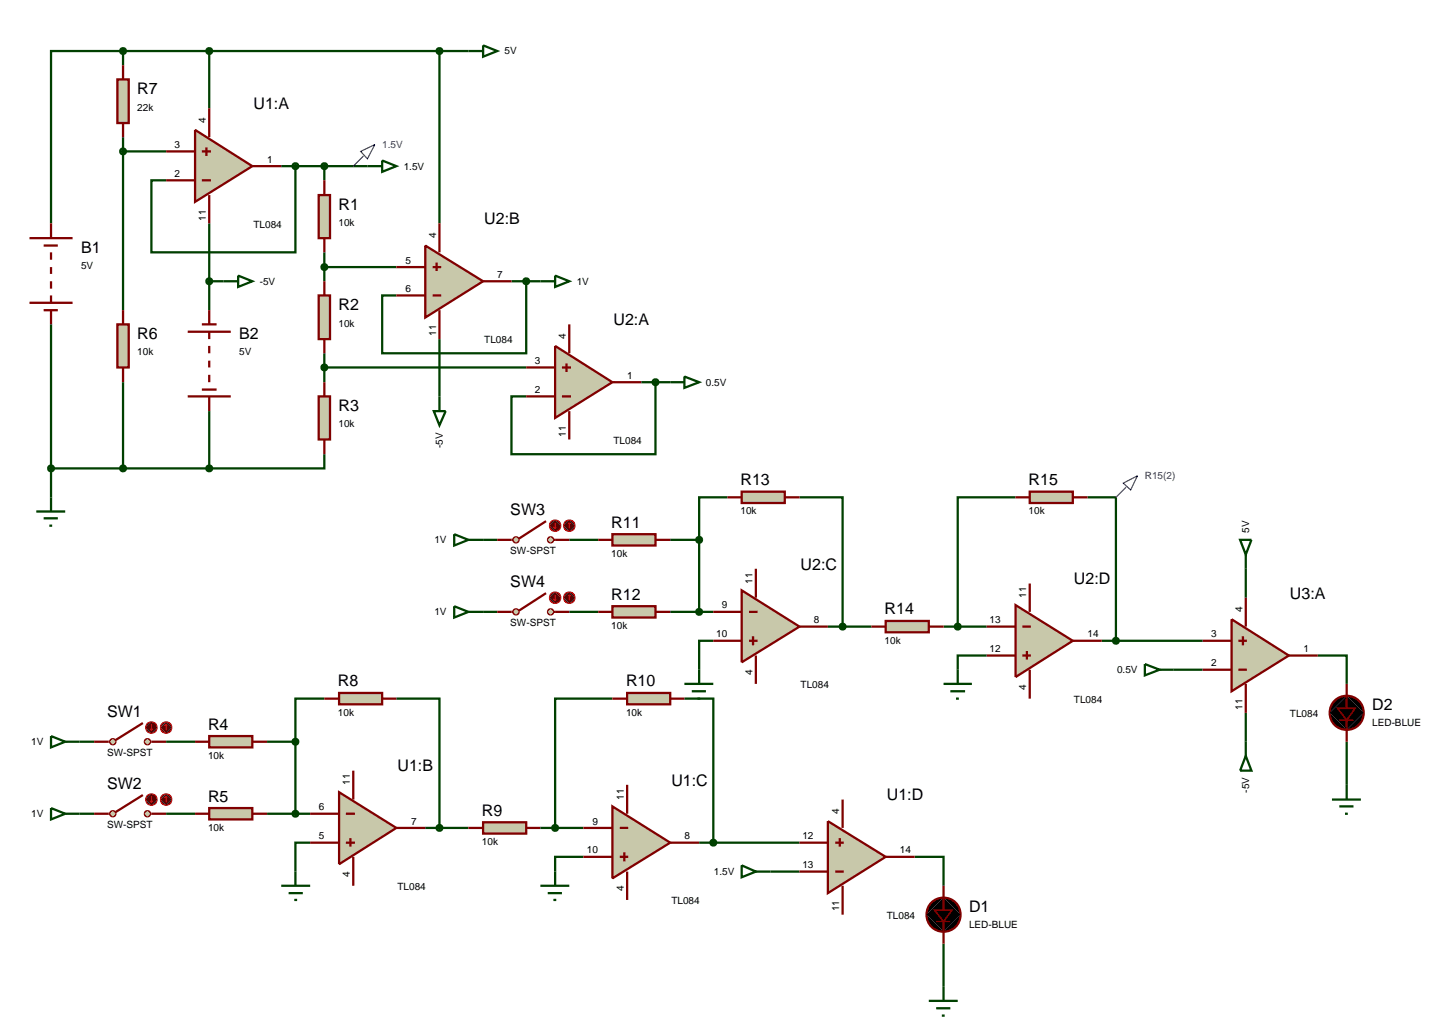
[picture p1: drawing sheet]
<svg xmlns="http://www.w3.org/2000/svg" width="257mm" height="180mm" viewBox="0 0 257 180" stroke-linecap="round" stroke-linejoin="round" font-family="sans-serif">
<g fill="none" stroke="#004000" stroke-width=".4">
<path d="M21.7 9h-12.7v30.4M21.7 9v2.5M21.7 9h60.9M36.9 9v10.1M77.5 9v30.4M21.7 26.7h7.6M21.7 24.2v30.5M36.9 39.4v15.3M49.6 29.3h15.2M52.1 29.3v15.2h-25.4v-12.7h2.6M57.2 29.3v2.5M9 57.2v30.5"/>
<path d="M36.9 49.6h2.5M57.2 44.5v5.1M57.2 47.1h12.7M77.5 59.8v10.1M90.2 49.6h5.1M92.8 49.6v12.7h-25.4v-10.2h2.5M21.7 67.4v15.2M36.9 72.5v10.1M57.2 62.3v5.1M57.2 64.8h35.6M113.1 67.4h5.1M115.6 67.4v12.7h-25.4v-10.2h2.6"/>
<path d="M9 82.6h27.9M57.2 80.1v2.5h-20.3M85.2 95.2h2.5M100.4 95.2h5.1M118.2 95.2h5.1M123.3 95.2v12.7M128.3 87.7h-5v7.5M141 87.7h7.6v22.8M179.1 87.7h-10.2v22.8M191.8 87.7h5v25.3M85.2 107.9h2.5M100.4 107.9h5.1"/>
<path d="M118.2 107.9h7.6M125.8 113h-2.5v5.1M146 110.5h7.7M166.4 110.5h7.6M174 115.6h-5.1v2.5M194.3 113h17.8M207 118.1h5.1M219.7 100.3v5.1M232.4 115.6h5.1v5M14 130.8h2.6M29.3 130.8h5.1M47.1 130.8h5"/>
<path d="M52.1 130.8v12.7M57.2 123.2h-5.1v7.6M69.9 123.2h7.6v22.8M108 123.2h-10.1v22.8M120.7 123.2h5.1v25.4M219.7 125.7v5.1M237.5 130.8v7.6M14 143.5h2.6M29.3 143.5h5.1M47.1 143.5h7.6M54.7 148.6h-2.6v5.1M75 146h7.6"/>
<path d="M95.3 146h7.6M102.9 151.1h-5v2.6M123.3 148.6h17.7M135.9 153.7h5.1M161.3 151.1h5.1v5.1M166.4 166.4v7.6"/>
</g>
<path d="M9 39.4v2.6M5.2 42h7.6M5.2 53.4h7.6M7.7 43.3h2.5M7.7 54.7h2.5M9 44.5v1.3M9 47.1v1.2M9 49.6v1.3M9 52.1v1.3M9 54.7v2.5" fill="none" stroke="#800000" stroke-width=".4"/>
<path d="M20.7 57.2h2v7.6h-2z" fill="#c8c8aa" stroke="#800000" stroke-width=".4"/>
<path d="M21.7 54.7v2.5M21.7 64.8v2.6" fill="none" stroke="#800000" stroke-width=".4"/>
<path d="M20.7 14h2v7.7h-2z" fill="#c8c8aa" stroke="#800000" stroke-width=".4"/>
<path d="M21.7 11.5v2.5M21.7 21.7v2.5" fill="none" stroke="#800000" stroke-width=".4"/>
<path d="M6.4 90.2h5.1M7.7 91.4h2.5M8.7 92.7h.5M9 87.7v2.5" fill="none" stroke="#004000" stroke-width=".4"/>
<path d="M8.6 82.3l.4-.2-.5 .5zM9 82.1l.4 .2 .1 .3zM9 83.1l.5-.5-.1 .3zM8.5 82.6l.5 .5-.3-.1z" fill="#004000" stroke="#004000" stroke-width=".4"/>
<path d="M8.5 82.6l.5-.5 .5 .5-.5 .5z" fill="#004000"/>
<path d="M56.2 34.4h2v7.6h-2z" fill="#c8c8aa" stroke="#800000" stroke-width=".4"/>
<path d="M57.2 31.8v2.6M57.2 42v2.5" fill="none" stroke="#800000" stroke-width=".4"/>
<path d="M56.2 52.1h2v7.7h-2z" fill="#c8c8aa" stroke="#800000" stroke-width=".4"/>
<path d="M57.2 49.6v2.5M57.2 59.8v2.5" fill="none" stroke="#800000" stroke-width=".4"/>
<path d="M56.2 69.9h2v7.6h-2z" fill="#c8c8aa" stroke="#800000" stroke-width=".4"/>
<path d="M57.2 67.4v2.5M57.2 77.5v2.6" fill="none" stroke="#800000" stroke-width=".4"/>
<path d="M34.4 22.9l10.1 6.4-10.1 6.3z" fill="#c8c8aa" stroke="#800000" stroke-width=".4"/>
<path d="M36.9 19.1v5.1M29.3 31.8h5.1M29.3 26.7h5.1M35.6 31.8h1.6M35.6 26.7h1.6M36.4 26v1.5M36.9 34.4v5M44.5 29.3h5.1" fill="none" stroke="#800000" stroke-width=".4"/>
<path d="M21.3 26.4l.4-.2-.5 .5zM21.7 26.2l.4 .2 .1 .3zM21.7 27.2l.5-.5-.1 .3zM21.2 26.7l.5 .5-.3-.1z" fill="#004000" stroke="#004000" stroke-width=".4"/>
<path d="M21.2 26.7l.5-.5 .5 .5-.5 .5z" fill="#004000"/>
<path d="M21.3 8.7l.4-.2-.5 .5zM21.7 8.5l.4 .2 .1 .3zM21.7 9.5l.5-.5-.1 .3zM21.2 9l.5 .5-.3-.1z" fill="#004000" stroke="#004000" stroke-width=".4"/>
<path d="M21.7 8.5l.5 .5-.5 .5-.5-.5z" fill="#004000"/>
<path d="M51.7 29l.4-.2-.5 .5zM52.1 28.8l.4 .2 .1 .3zM52.1 29.8l.5-.5-.1 .3zM51.6 29.3l.5 .5-.4-.2z" fill="#004000" stroke="#004000" stroke-width=".4"/>
<path d="M51.6 29.3l.5-.5 .5 .5-.5 .5z" fill="#004000"/>
<path d="M21.3 82.3l.4-.2-.5 .5zM21.7 82.1l.4 .2 .1 .3zM21.7 83.1l.5-.5-.1 .3zM21.2 82.6l.5 .5-.3-.1z" fill="#004000" stroke="#004000" stroke-width=".4"/>
<path d="M21.2 82.6l.5-.5 .5 .5-.5 .5z" fill="#004000"/>
<path d="M64.8 29.3h2.6M67.4 28.3l2.5 1-2.5 1z" fill="none" stroke="#004000" stroke-width=".4"/>
<path d="M56.8 46.8l.4-.2-.5 .5zM57.2 46.6l.4 .2 .1 .3zM57.2 47.6l.5-.5-.1 .3zM56.7 47.1l.5 .5-.3-.1z" fill="#004000" stroke="#004000" stroke-width=".4"/>
<path d="M57.2 46.6l.5 .5-.5 .5-.5-.5z" fill="#004000"/>
<path d="M56.8 64.5l.4-.2-.5 .5zM57.2 64.3l.4 .2 .1 .3zM57.2 65.3l.5-.5-.1 .3zM56.7 64.8l.5 .5-.3-.1z" fill="#004000" stroke="#004000" stroke-width=".4"/>
<path d="M56.7 64.8l.5-.5 .5 .5-.5 .5z" fill="#004000"/>
<path d="M56.8 29l.4-.2-.5 .5zM57.2 28.8l.4 .2 .1 .3zM57.2 29.8l.5-.5-.1 .3zM56.7 29.3l.5 .5-.3-.1z" fill="#004000" stroke="#004000" stroke-width=".4"/>
<path d="M56.7 29.3l.5-.5 .5 .5-.5 .5z" fill="#004000"/>
<path d="M63.6 26.7l2.5-1.2-1.3 2.5zM64.1 27.5l-1.8 1.8" fill="none" stroke="#0000c0" stroke-width=".2"/>
<path d="M33.1 58.5h7.6M35.6 57.2h2.6M36.9 54.7v2.5M36.9 58.5v1.3M33.1 69.9h7.6M35.6 68.7h2.6M36.9 61v1.3M36.9 63.6v1.2M36.9 66.1v1.3M36.9 69.9v2.6" fill="none" stroke="#800000" stroke-width=".4"/>
<path d="M36.6 82.2l.3-.1-.5 .5zM36.9 82.1l.4 .2 .1 .3zM36.9 83.1l.5-.5-.2 .4zM36.4 82.6l.5 .5-.4-.2z" fill="#004000" stroke="#004000" stroke-width=".4"/>
<path d="M36.9 82.1l.5 .5-.5 .5-.5-.5z" fill="#004000"/>
<path d="M97.9 61l10.1 6.4-10.1 6.3z" fill="#c8c8aa" stroke="#800000" stroke-width=".4"/>
<path d="M100.4 57.2v5.1M92.8 69.9h5.1M92.8 64.8h5.1M99.1 69.9h1.6M99.1 64.8h1.6M99.9 64.1v1.5M100.4 72.5v5M108 67.4h5.1" fill="none" stroke="#800000" stroke-width=".4"/>
<path d="M75 43.3l10.2 6.3-10.2 6.4z" fill="#c8c8aa" stroke="#800000" stroke-width=".4"/>
<path d="M77.5 39.4v5.1M69.9 52.1h5.1M69.9 47.1h5.1M76.3 52.1h1.5M76.3 47.1h1.5M77 46.3v1.5M77.5 54.7v5.1M85.2 49.6h5" fill="none" stroke="#800000" stroke-width=".4"/>
<path d="M36.6 8.6l.3-.1-.5 .5zM36.9 8.5l.4 .2 .1 .3zM36.9 9.5l.5-.5-.2 .4zM36.4 9l.5 .5-.4-.2z" fill="#004000" stroke="#004000" stroke-width=".4"/>
<path d="M36.9 8.5l.5 .5-.5 .5-.5-.5z" fill="#004000"/>
<path d="M95.3 49.6h2.6M97.9 48.6l2.5 1-2.5 1zM118.2 67.4h2.5M120.7 66.4l2.6 1-2.6 1z" fill="none" stroke="#004000" stroke-width=".4"/>
<path d="M115.3 67l.3-.1-.5 .5zM115.6 66.9l.4 .2 .1 .3zM116.1 67.4l-.1 .3-.4 .2zM115.1 67.4l.5 .5-.4-.2z" fill="#004000" stroke="#004000" stroke-width=".4"/>
<path d="M115.1 67.4l.5-.5 .5 .5-.5 .5z" fill="#004000"/>
<path d="M92.4 49.3l.4-.2-.5 .5zM92.8 49.1l.3 .1 .2 .4zM93.3 49.6l-.2 .4-.3 .1zM92.3 49.6l.5 .5-.4-.2z" fill="#004000" stroke="#004000" stroke-width=".4"/>
<path d="M92.3 49.6l.5-.5 .5 .5-.5 .5z" fill="#004000"/>
<path d="M39.4 49.6h2.6M42 48.6l2.5 1-2.5 1z" fill="none" stroke="#004000" stroke-width=".4"/>
<path d="M36.5 49.3l.4-.2-.5 .5zM36.9 49.1l.3 .1 .2 .4zM37.4 49.6l-.1 .3-.4 .2zM36.4 49.6l.5 .5-.4-.2z" fill="#004000" stroke="#004000" stroke-width=".4"/>
<path d="M36.4 49.6l.5-.5 .5 .5-.5 .5z" fill="#004000"/>
<path d="M82.6 9h2.6M85.2 8l2.5 1-2.5 1zM76.5 72.5h2.1l-1.1 2.5zM77.5 69.9v2.6" fill="none" stroke="#004000" stroke-width=".4"/>
<path d="M77.2 8.6l.3-.1-.5 .5zM77.5 8.5l.4 .2 .1 .3zM77.5 9.5l.5-.5-.1 .3zM77 9l.5 .5-.4-.2z" fill="#004000" stroke="#004000" stroke-width=".4"/>
<path d="M77.5 8.5l.5 .5-.5 .5-.5-.5z" fill="#004000"/>
<path d="M9 129.8l2.5 1-2.5 1zM11.5 130.8h2.5M9 142.5l2.5 1-2.5 1zM11.5 143.5h2.5" fill="none" stroke="#004000" stroke-width=".4"/>
<g fill="#c8c8aa" stroke="#800000" stroke-width=".3">
<path d="M25.6 130.5l.4-.2-.5 .5zM26 130.3l.4 .2 .1 .3zM26.5 130.8l-.2 .4-.3 .1zM25.5 130.8l.5 .5-.3-.1z"/>
<path d="M19.6 130.4l.3-.1-.5 .5zM19.9 130.3l.3 .1 .2 .4zM19.9 131.3l.5-.5-.2 .4zM19.4 130.8l.5 .5-.3-.1z"/>
</g>
<g fill="#c8c8aa">
<path d="M25.5 130.8l.5-.5 .5 .5-.5 .5z"/>
<path d="M19.9 130.3l.5 .5-.5 .5-.5-.5z"/>
</g>
<path d="M16.6 130.8h2.8M25.2 127.5l-4.8 3M26.5 130.8h2.8" fill="none" stroke="#800000" stroke-width=".4"/>
<path d="M26 127.6l.7-.3-1 1zM26.7 127.3a.94 .94 0 0 1 1 1zM26.7 129.3l1-1a.94 .94 0 0 1-1 1zM25.7 128.3l1 1a.94 .94 0 0 1-1-1z" fill="#400000" stroke="#f00" stroke-width=".2"/>
<path d="M26.7 127.3l1 1-1 1-1-1z" fill="#400000"/>
<path d="M26.5 128.5l.2 .3M26.7 127.7v1.1M27 128.5l-.3 .3" fill="none" stroke="#f00" stroke-width=".2"/>
<path d="M28.6 127.6l.7-.3-1 1zM29.3 127.3a.94 .94 0 0 1 1 1zM29.3 129.3l1-1a.94 .94 0 0 1-1 1zM28.3 128.3l1 1a.94 .94 0 0 1-1-1z" fill="#400000" stroke="#f00" stroke-width=".2"/>
<path d="M29.3 127.3l1 1-1 1-1-1z" fill="#400000"/>
<path d="M29.3 127.7l-.3 .3M29.3 127.7l.2 .3M29.3 127.7v1.1" fill="none" stroke="#f00" stroke-width=".2"/>
<g fill="#c8c8aa" stroke="#800000" stroke-width=".3">
<path d="M25.6 143.2l.4-.2-.5 .5zM26 143l.4 .2 .1 .3zM26.5 143.5l-.2 .4-.3 .1zM25.5 143.5l.5 .5-.3-.1z"/>
<path d="M19.6 143.1l.3-.1-.5 .5zM19.9 143l.3 .1 .2 .4zM19.9 144l.5-.5-.2 .4zM19.4 143.5l.5 .5-.3-.1z"/>
</g>
<g fill="#c8c8aa">
<path d="M25.5 143.5l.5-.5 .5 .5-.5 .5z"/>
<path d="M19.9 143l.5 .5-.5 .5-.5-.5z"/>
</g>
<path d="M16.6 143.5h2.8M25.2 140.2l-4.8 3M26.5 143.5h2.8" fill="none" stroke="#800000" stroke-width=".4"/>
<path d="M26 140.3l.7-.3-1 1zM26.7 140a.94 .94 0 0 1 1 1zM27.7 141a.94 .94 0 0 1-1 1zM25.7 141l1 1a.94 .94 0 0 1-1-1z" fill="#400000" stroke="#f00" stroke-width=".2"/>
<path d="M25.7 141l1-1 1 1-1 1z" fill="#400000"/>
<path d="M26.5 141.2l.2 .3M26.7 140.4v1.1M27 141.2l-.3 .3" fill="none" stroke="#f00" stroke-width=".2"/>
<path d="M28.6 140.3l.7-.3-1 1zM29.3 140a.94 .94 0 0 1 1 1zM30.3 141a.94 .94 0 0 1-1 1zM28.3 141l1 1a.94 .94 0 0 1-1-1z" fill="#400000" stroke="#f00" stroke-width=".2"/>
<path d="M28.3 141l1-1 1 1-1 1z" fill="#400000"/>
<path d="M29.3 140.4l-.3 .3M29.3 140.4l.2 .3M29.3 140.4v1.1" fill="none" stroke="#f00" stroke-width=".2"/>
<path d="M59.8 139.7l10.1 6.3-10.1 6.4z" fill="#c8c8aa" stroke="#800000" stroke-width=".4"/>
<path d="M62.3 135.9v5.1M54.7 143.5h5.1M54.7 148.6h5.1M61 143.5h1.6M61 148.6h1.6M61.8 147.8v1.5M62.3 151.1v5.1M69.9 146h5.1" fill="none" stroke="#800000" stroke-width=".4"/>
<path d="M36.9 129.8h7.6v2h-7.6z" fill="#c8c8aa" stroke="#800000" stroke-width=".4"/>
<path d="M34.4 130.8h2.5M44.5 130.8h2.6" fill="none" stroke="#800000" stroke-width=".4"/>
<path d="M36.9 142.5h7.6v2h-7.6z" fill="#c8c8aa" stroke="#800000" stroke-width=".4"/>
<path d="M34.4 143.5h2.5M44.5 143.5h2.6" fill="none" stroke="#800000" stroke-width=".4"/>
<path d="M59.8 122.2h7.6v2h-7.6z" fill="#c8c8aa" stroke="#800000" stroke-width=".4"/>
<path d="M57.2 123.2h2.6M67.4 123.2h2.5" fill="none" stroke="#800000" stroke-width=".4"/>
<path d="M51.8 130.4l.3-.1-.5 .5zM52.1 130.3l.4 .2 .1 .3zM52.6 130.8l-.1 .3-.4 .2zM51.6 130.8l.5 .5-.4-.2z" fill="#004000" stroke="#004000" stroke-width=".4"/>
<path d="M52.1 130.3l.5 .5-.5 .5-.5-.5z" fill="#004000"/>
<path d="M51.8 143.1l.3-.1-.5 .5zM52.1 143l.4 .2 .1 .3zM52.1 144l.5-.5-.2 .4zM51.6 143.5l.5 .5-.4-.2z" fill="#004000" stroke="#004000" stroke-width=".4"/>
<path d="M52.1 143l.5 .5-.5 .5-.5-.5z" fill="#004000"/>
<path d="M49.6 156.2h5.1M50.9 157.5h2.5M51.9 158.7h.5M52.1 153.7v2.5" fill="none" stroke="#004000" stroke-width=".4"/>
<path d="M85.2 145h7.6v2h-7.6z" fill="#c8c8aa" stroke="#800000" stroke-width=".4"/>
<path d="M82.6 146h2.6M92.8 146h2.5" fill="none" stroke="#800000" stroke-width=".4"/>
<path d="M110.6 122.2h7.6v2h-7.6z" fill="#c8c8aa" stroke="#800000" stroke-width=".4"/>
<path d="M108 123.2h2.6M118.2 123.2h2.5" fill="none" stroke="#800000" stroke-width=".4"/>
<path d="M77.2 145.6l.3-.1-.5 .5zM77.5 145.5l.3 .1 .2 .4zM78 146l-.1 .3-.4 .2zM77 146l.5 .5-.4-.2z" fill="#004000" stroke="#004000" stroke-width=".4"/>
<path d="M77.5 145.5l.5 .5-.5 .5-.5-.5z" fill="#004000"/>
<path d="M108 142.2l10.2 6.4-10.2 6.3z" fill="#c8c8aa" stroke="#800000" stroke-width=".4"/>
<path d="M110.6 138.4v5.1M102.9 146h5.1M102.9 151.1h5.1M109.3 146h1.5M109.3 151.1h1.5M110.1 150.3v1.6M110.6 153.7v5M118.2 148.6h5.1" fill="none" stroke="#800000" stroke-width=".4"/>
<path d="M97.5 145.7l.4-.2-.5 .5zM97.9 145.5l.3 .1 .2 .4zM98.4 146l-.1 .3-.4 .2zM97.4 146l.5 .5-.4-.2z" fill="#004000" stroke="#004000" stroke-width=".4"/>
<path d="M97.4 146l.5-.5 .5 .5-.5 .5z" fill="#004000"/>
<path d="M95.3 156.2h5.1M96.6 157.5h2.5M97.6 158.7h.5M97.9 153.7v2.5" fill="none" stroke="#004000" stroke-width=".4"/>
<path d="M146 144.8l10.2 6.3-10.2 6.4z" fill="#c8c8aa" stroke="#800000" stroke-width=".4"/>
<path d="M141 153.7h5M141 148.6h5M147.3 153.7h1.5M147.3 148.6h1.5M148.1 147.8v1.5M148.6 141v5M148.6 156.2v5.1M156.2 151.1h5.1" fill="none" stroke="#800000" stroke-width=".4"/>
<path d="M125.5 148.2l.3-.1-.5 .5zM125.8 148.1l.3 .1 .2 .4zM126.3 148.6l-.2 .4-.3 .1zM125.3 148.6l.5 .5-.4-.2z" fill="#004000" stroke="#004000" stroke-width=".4"/>
<path d="M125.8 148.1l.5 .5-.5 .5-.5-.5z" fill="#004000"/>
<path d="M80.1 94.2l2.5 1-2.5 1zM82.6 95.2h2.6M80.1 106.9l2.5 1-2.5 1zM82.6 107.9h2.6M130.8 152.6l2.5 1.1-2.5 1zM133.3 153.7h2.6M163.8 176.5h5.1M165.1 177.8h2.5M166.1 179.1h.5M166.4 174v2.5" fill="none" stroke="#004000" stroke-width=".4"/>
<path d="M164.5 158.9l1.2-.5 .7-.1-3 3a2.97 2.97 0 0 1 1.1-2.4zM166.4 158.3a2.95 2.95 0 0 1 3 3zM169.4 161.3a2.95 2.95 0 0 1-3 3zM163.4 161.3l3 3a2.95 2.95 0 0 1-3-3z" fill="#000" stroke="#800000" stroke-width=".4"/>
<path d="M166.4 158.3l3 3-3 3-3-3z" fill="#000"/>
<path d="M165.1 162.5h2.5" fill="none" stroke="#800000" stroke-width=".3"/>
<path d="M166.4 156.2v4.3M166.4 162.5v3.9" fill="none" stroke="#800000" stroke-width=".4"/>
<path d="M164.8 160.5h3.1l-1.5 2z" fill="#000" stroke="#800000" stroke-width=".3"/>
<g fill="#c8c8aa" stroke="#800000" stroke-width=".3">
<path d="M96.8 94.8l.3-.1-.5 .5zM97.1 94.7l.4 .2 .1 .3zM97.6 95.2l-.1 .3-.4 .2zM96.6 95.2l.5 .5-.4-.2z"/>
<path d="M90.6 94.9l.4-.2-.5 .5zM91 94.7l.3 .1 .2 .4zM91.5 95.2l-.1 .3-.4 .2zM90.5 95.2l.5 .5-.3-.1z"/>
</g>
<g fill="#c8c8aa">
<path d="M97.1 94.7l.5 .5-.5 .5-.5-.5z"/>
<path d="M90.5 95.2l.5-.5 .5 .5-.5 .5z"/>
</g>
<path d="M87.7 95.2h2.8M96.3 91.9l-4.8 3.1M97.6 95.2h2.8" fill="none" stroke="#800000" stroke-width=".4"/>
<path d="M97.2 92l.7-.3-1 1zM97.9 91.7a.94 .94 0 0 1 1 1zM97.9 93.7l1-1a.94 .94 0 0 1-1 1zM96.9 92.7l1 1a.94 .94 0 0 1-1-1z" fill="#400000" stroke="#f00" stroke-width=".2"/>
<path d="M96.9 92.7l1-1 1 1-1 1z" fill="#400000"/>
<path d="M97.6 92.9l.3 .3M97.9 92.2v1M98.1 92.9l-.2 .3" fill="none" stroke="#f00" stroke-width=".2"/>
<path d="M99.7 92l.7-.3-1 1zM100.4 91.7a.94 .94 0 0 1 1 1zM100.4 93.7l1-1a.94 .94 0 0 1-1 1zM99.4 92.7l1 1a.94 .94 0 0 1-1-1z" fill="#400000" stroke="#f00" stroke-width=".2"/>
<path d="M100.4 91.7l1 1-1 1-1-1z" fill="#400000"/>
<path d="M100.4 92.2l-.2 .2M100.4 92.2l.3 .2M100.4 92.2v1" fill="none" stroke="#f00" stroke-width=".2"/>
<g fill="#c8c8aa" stroke="#800000" stroke-width=".3">
<path d="M96.8 107.5l.3-.1-.5 .5zM97.1 107.4l.4 .2 .1 .3zM97.6 107.9l-.1 .3-.4 .2zM96.6 107.9l.5 .5-.4-.2z"/>
<path d="M90.6 107.6l.4-.2-.5 .5zM91 107.4l.3 .1 .2 .4zM91.5 107.9l-.1 .3-.4 .2zM90.5 107.9l.5 .5-.3-.1z"/>
</g>
<g fill="#c8c8aa">
<path d="M97.1 107.4l.5 .5-.5 .5-.5-.5z"/>
<path d="M90.5 107.9l.5-.5 .5 .5-.5 .5z"/>
</g>
<path d="M87.7 107.9h2.8M96.3 104.6l-4.8 3.1M97.6 107.9h2.8" fill="none" stroke="#800000" stroke-width=".4"/>
<path d="M97.2 104.7l.7-.3-1 1zM97.9 104.4a.94 .94 0 0 1 1 1zM97.9 106.4l1-1a.94 .94 0 0 1-1 1zM96.9 105.4l1 1a.94 .94 0 0 1-1-1z" fill="#400000" stroke="#f00" stroke-width=".2"/>
<path d="M96.9 105.4l1-1 1 1-1 1z" fill="#400000"/>
<path d="M97.6 105.6l.3 .3M97.9 104.9v1M98.1 105.6l-.2 .3" fill="none" stroke="#f00" stroke-width=".2"/>
<path d="M99.7 104.7l.7-.3-1 1zM100.4 104.4a.94 .94 0 0 1 1 1zM100.4 106.4l1-1a.94 .94 0 0 1-1 1zM99.4 105.4l1 1a.94 .94 0 0 1-1-1z" fill="#400000" stroke="#f00" stroke-width=".2"/>
<path d="M100.4 104.4l1 1-1 1-1-1z" fill="#400000"/>
<path d="M100.4 104.9l-.2 .2M100.4 104.9l.3 .2M100.4 104.9v1" fill="none" stroke="#f00" stroke-width=".2"/>
<path d="M130.8 104.1l10.2 6.4-10.2 6.3z" fill="#c8c8aa" stroke="#800000" stroke-width=".4"/>
<path d="M125.8 107.9h5M125.8 113h5M132.1 107.9h1.5M132.1 113h1.5M132.8 112.2v1.6M133.3 100.3v5.1M133.3 115.6v5M141 110.5h5" fill="none" stroke="#800000" stroke-width=".4"/>
<path d="M108 94.2h7.6v2h-7.6z" fill="#c8c8aa" stroke="#800000" stroke-width=".4"/>
<path d="M105.5 95.2h2.5M115.6 95.2h2.6" fill="none" stroke="#800000" stroke-width=".4"/>
<path d="M108 106.9h7.6v2h-7.6z" fill="#c8c8aa" stroke="#800000" stroke-width=".4"/>
<path d="M105.5 107.9h2.5M115.6 107.9h2.6" fill="none" stroke="#800000" stroke-width=".4"/>
<path d="M130.8 86.7h7.6v2h-7.6z" fill="#c8c8aa" stroke="#800000" stroke-width=".4"/>
<path d="M128.3 87.7h2.5M138.4 87.7h2.6" fill="none" stroke="#800000" stroke-width=".4"/>
<path d="M122.9 94.9l.4-.2-.5 .5zM123.3 94.7l.3 .1 .2 .4zM123.8 95.2l-.1 .3-.4 .2zM122.8 95.2l.5 .5-.4-.2z" fill="#004000" stroke="#004000" stroke-width=".4"/>
<path d="M122.8 95.2l.5-.5 .5 .5-.5 .5z" fill="#004000"/>
<path d="M122.9 107.6l.4-.2-.5 .5zM123.3 107.4l.3 .1 .2 .4zM123.8 107.9l-.1 .3-.4 .2zM122.8 107.9l.5 .5-.4-.2z" fill="#004000" stroke="#004000" stroke-width=".4"/>
<path d="M122.8 107.9l.5-.5 .5 .5-.5 .5z" fill="#004000"/>
<path d="M123.3 118.1v2.5M120.7 120.6h5.1M122 121.9h2.5M123 123.2h.5" fill="none" stroke="#004000" stroke-width=".4"/>
<path d="M156.2 109.5h7.6v2h-7.6z" fill="#c8c8aa" stroke="#800000" stroke-width=".4"/>
<path d="M153.7 110.5h2.5M163.8 110.5h2.6" fill="none" stroke="#800000" stroke-width=".4"/>
<path d="M181.6 86.7h7.6v2h-7.6z" fill="#c8c8aa" stroke="#800000" stroke-width=".4"/>
<path d="M179.1 87.7h2.5M189.2 87.7h2.6" fill="none" stroke="#800000" stroke-width=".4"/>
<path d="M148.3 110.1l.3-.1-.5 .5zM148.6 110l.3 .1 .2 .4zM148.6 111l.5-.5-.2 .4zM148.1 110.5l.5 .5-.4-.2z" fill="#004000" stroke="#004000" stroke-width=".4"/>
<path d="M148.6 110l.5 .5-.5 .5-.5-.5z" fill="#004000"/>
<path d="M179.1 106.7l10.1 6.3-10.1 6.4z" fill="#c8c8aa" stroke="#800000" stroke-width=".4"/>
<path d="M174 110.5h5.1M174 115.6h5.1M180.3 110.5h1.5M180.3 115.6h1.5M181.1 114.8v1.5M181.6 102.9v5M181.6 118.1v5.1M189.2 113h5.1" fill="none" stroke="#800000" stroke-width=".4"/>
<path d="M168.5 110.2l.4-.2-.5 .5zM168.9 110l.3 .1 .2 .4zM169.4 110.5l-.1 .3-.4 .2zM168.4 110.5l.5 .5-.3-.1z" fill="#004000" stroke="#004000" stroke-width=".4"/>
<path d="M168.4 110.5l.5-.5 .5 .5-.5 .5z" fill="#004000"/>
<path d="M168.9 118.1v2.5M166.4 120.6h5M167.6 121.9h2.6M168.6 123.2h.5" fill="none" stroke="#004000" stroke-width=".4"/>
<path d="M198.1 85.2l2.5-1.3-1.2 2.5zM198.6 85.9l-1.8 1.8" fill="none" stroke="#0000c0" stroke-width=".2"/>
<path d="M217.2 109.2l10.1 6.4-10.1 6.3z" fill="#c8c8aa" stroke="#800000" stroke-width=".4"/>
<path d="M212.1 118.1h5.1M212.1 113h5.1M218.4 118.1h1.5M218.4 113h1.5M219.2 112.2v1.6M219.7 105.4v5.1M227.3 115.6h5.1M219.7 120.6v5.1" fill="none" stroke="#800000" stroke-width=".4"/>
<path d="M196.4 112.7l.4-.2-.5 .5zM196.8 112.5l.4 .2 .1 .3zM196.8 113.5l.5-.5-.2 .4zM196.3 113l.5 .5-.4-.2z" fill="#004000" stroke="#004000" stroke-width=".4"/>
<path d="M196.8 112.5l.5 .5-.5 .5-.5-.5z" fill="#004000"/>
<path d="M218.7 95.2h2l-1 2.6zM219.7 97.8v2.5M201.9 117.1l2.6 1-2.6 1zM204.5 118.1h2.5M219.7 133.3l1 2.6h-2zM219.7 130.8v2.5M237.5 138.4v2.6M234.9 141h5.1M236.2 142.2h2.5M237.2 143.5h.5" fill="none" stroke="#004000" stroke-width=".4"/>
<path d="M235.1 123.8a2.97 2.97 0 0 1 2.4-1.1l-3 3 .1-.7zM237.5 122.7a2.95 2.95 0 0 1 3 3zM240.5 125.7a2.95 2.95 0 0 1-3 3zM234.5 125.7l3 3a2.95 2.95 0 0 1-3-3z" fill="#000" stroke="#800000" stroke-width=".4"/>
<path d="M234.5 125.7l3-3 3 3-3 3z" fill="#000"/>
<path d="M236.2 127h2.5" fill="none" stroke="#800000" stroke-width=".3"/>
<path d="M237.5 120.6v4.3M237.5 127v3.8" fill="none" stroke="#800000" stroke-width=".4"/>
<path d="M235.9 124.9h3.1l-1.5 2.1z" fill="#000" stroke="#800000" stroke-width=".3"/>
<g font-size="2.8">
<text x="24.2" y="16.6">R7</text>
<text x="44.7" y="19.3">U1:A</text>
<text x="59.7" y="37">R1</text>
<text x="85.4" y="39.6">U2:B</text>
<text x="14.3" y="44.6">B1</text>
<text x="24.2" y="59.8">R6</text>
<text x="42.2" y="59.8">B2</text>
<text x="59.7" y="54.7">R2</text>
<text x="108.2" y="57.4">U2:A</text>
<text x="59.7" y="72.5">R3</text>
<text x="130.6" y="85.6">R13</text>
<text x="181.4" y="85.6">R15</text>
<text x="90" y="90.8">SW3</text>
<text x="107.8" y="93.1">R11</text>
<text x="141.2" y="100.5">U2:C</text>
<text x="90" y="103.5">SW4</text>
<text x="107.8" y="105.8">R12</text>
<text x="189.4" y="103">U2:D</text>
<text x="227.5" y="105.6">U3:A</text>
<text x="156" y="108.4">R14</text>
<text x="59.6" y="121.1">R8</text>
<text x="110.4" y="121.1">R10</text>
<text x="242" y="125.3">D2</text>
<text x="18.9" y="126.4">SW1</text>
<text x="36.7" y="128.7">R4</text>
<text x="70.1" y="136">U1:B</text>
<text x="18.9" y="139.1">SW2</text>
<text x="36.7" y="141.4">R5</text>
<text x="85" y="143.9">R9</text>
<text x="118.4" y="138.6">U1:C</text>
<text x="156.4" y="141.1">U1:D</text>
<text x="170.9" y="160.8">D1</text>
</g>
<g font-size="1.8">
<text x="89" y="9.6">5V</text>
<text x="24.2" y="19.5">22k</text>
<text x="36.3" y="21.7" transform="rotate(-90 36.3 21.7)">4</text>
<text x="30.8" y="26.1">3</text>
<text x="47.1" y="28.7">1</text>
<text x="71.2" y="29.9">1.5V</text>
<text x="30.8" y="31.2">2</text>
<text x="36.3" y="38.9" transform="rotate(-90 36.3 38.9)">11</text>
<text x="44.7" y="40.2">TL084</text>
<text x="59.7" y="39.8">10k</text>
<text x="76.9" y="42" transform="rotate(-90 76.9 42)">4</text>
<text x="14.3" y="47.4">5V</text>
<text x="71.5" y="46.5">5</text>
<text x="45.8" y="50.2">-5V</text>
<text x="71.5" y="51.5">6</text>
<text x="87.7" y="49">7</text>
<text x="101.7" y="50.2">1V</text>
<text x="59.7" y="57.6">10k</text>
<text x="76.9" y="59.2" transform="rotate(-90 76.9 59.2)">11</text>
<text x="99.8" y="59.8" transform="rotate(-90 99.8 59.8)">4</text>
<text x="24.2" y="62.6">10k</text>
<text x="42.2" y="62.6">5V</text>
<text x="85.4" y="60.5">TL084</text>
<text x="94.3" y="64.2">3</text>
<text x="94.3" y="69.3">2</text>
<text x="110.6" y="66.8">1</text>
<text x="124.5" y="68">0.5V</text>
<text x="59.7" y="75.3">10k</text>
<text x="99.8" y="77" transform="rotate(-90 99.8 77)">11</text>
<text x="78.1" y="79" transform="rotate(-90 78.1 79)">-5V</text>
<text x="108.2" y="78.3">TL084</text>
<text x="76.6" y="95.8">1V</text>
<text x="130.6" y="90.7">10k</text>
<text x="181.4" y="90.7">10k</text>
<text x="220.3" y="94" transform="rotate(-90 220.3 94)">5V</text>
<text x="90" y="97.7">SW-SPST</text>
<text x="107.8" y="98.2">10k</text>
<text x="127.3" y="107.3">9</text>
<text x="132.7" y="102.9" transform="rotate(-90 132.7 102.9)">11</text>
<text x="181" y="105.4" transform="rotate(-90 181 105.4)">11</text>
<text x="219.1" y="107.9" transform="rotate(-90 219.1 107.9)">4</text>
<text x="76.6" y="108.5">1V</text>
<text x="90" y="110.4">SW-SPST</text>
<text x="107.8" y="110.9">10k</text>
<text x="126.3" y="112.4">10</text>
<text x="143.5" y="109.9">8</text>
<text x="156" y="113.5">10k</text>
<text x="174.5" y="109.9">13</text>
<text x="191.8" y="112.4">14</text>
<text x="213.6" y="112.4">3</text>
<text x="132.7" y="119.1" transform="rotate(-90 132.7 119.1)">4</text>
<text x="174.5" y="115">12</text>
<text x="197" y="118.7">0.5V</text>
<text x="213.6" y="117.5">2</text>
<text x="229.9" y="115">1</text>
<text x="141.2" y="121.4">TL084</text>
<text x="181" y="121.6" transform="rotate(-90 181 121.6)">4</text>
<text x="189.4" y="123.9">TL084</text>
<text x="219.1" y="125.2" transform="rotate(-90 219.1 125.2)">11</text>
<text x="5.5" y="131.4">1V</text>
<text x="59.6" y="126.2">10k</text>
<text x="110.4" y="126.2">10k</text>
<text x="227.5" y="126.4">TL084</text>
<text x="242" y="128.1">LED-BLUE</text>
<text x="18.9" y="133.3">SW-SPST</text>
<text x="36.7" y="133.8">10k</text>
<text x="56.2" y="142.9">6</text>
<text x="61.7" y="138.4" transform="rotate(-90 61.7 138.4)">11</text>
<text x="110" y="141" transform="rotate(-90 110 141)">11</text>
<text x="148" y="143.5" transform="rotate(-90 148 143.5)">4</text>
<text x="220.3" y="139.8" transform="rotate(-90 220.3 139.8)">-5V</text>
<text x="5.5" y="144.1">1V</text>
<text x="18.9" y="146">SW-SPST</text>
<text x="36.7" y="146.5">10k</text>
<text x="56.2" y="148">5</text>
<text x="72.5" y="145.4">7</text>
<text x="85" y="149">10k</text>
<text x="104.5" y="145.4">9</text>
<text x="120.7" y="148">8</text>
<text x="141.5" y="148">12</text>
<text x="61.7" y="154.7" transform="rotate(-90 61.7 154.7)">4</text>
<text x="103.5" y="150.5">10</text>
<text x="125.9" y="154.3">1.5V</text>
<text x="141.5" y="153.1">13</text>
<text x="158.7" y="150.5">14</text>
<text x="70.1" y="156.9">TL084</text>
<text x="110" y="157.2" transform="rotate(-90 110 157.2)">4</text>
<text x="118.4" y="159.5">TL084</text>
<text x="148" y="160.7" transform="rotate(-90 148 160.7)">11</text>
<text x="156.4" y="162">TL084</text>
<text x="170.9" y="163.6">LED-BLUE</text>
</g>
<g font-size="1.8" fill="#0000c0">
<text x="67.4" y="26.1">1.5V</text>
<text x="201.9" y="84.5">R15(2)</text>
</g>
</svg>
